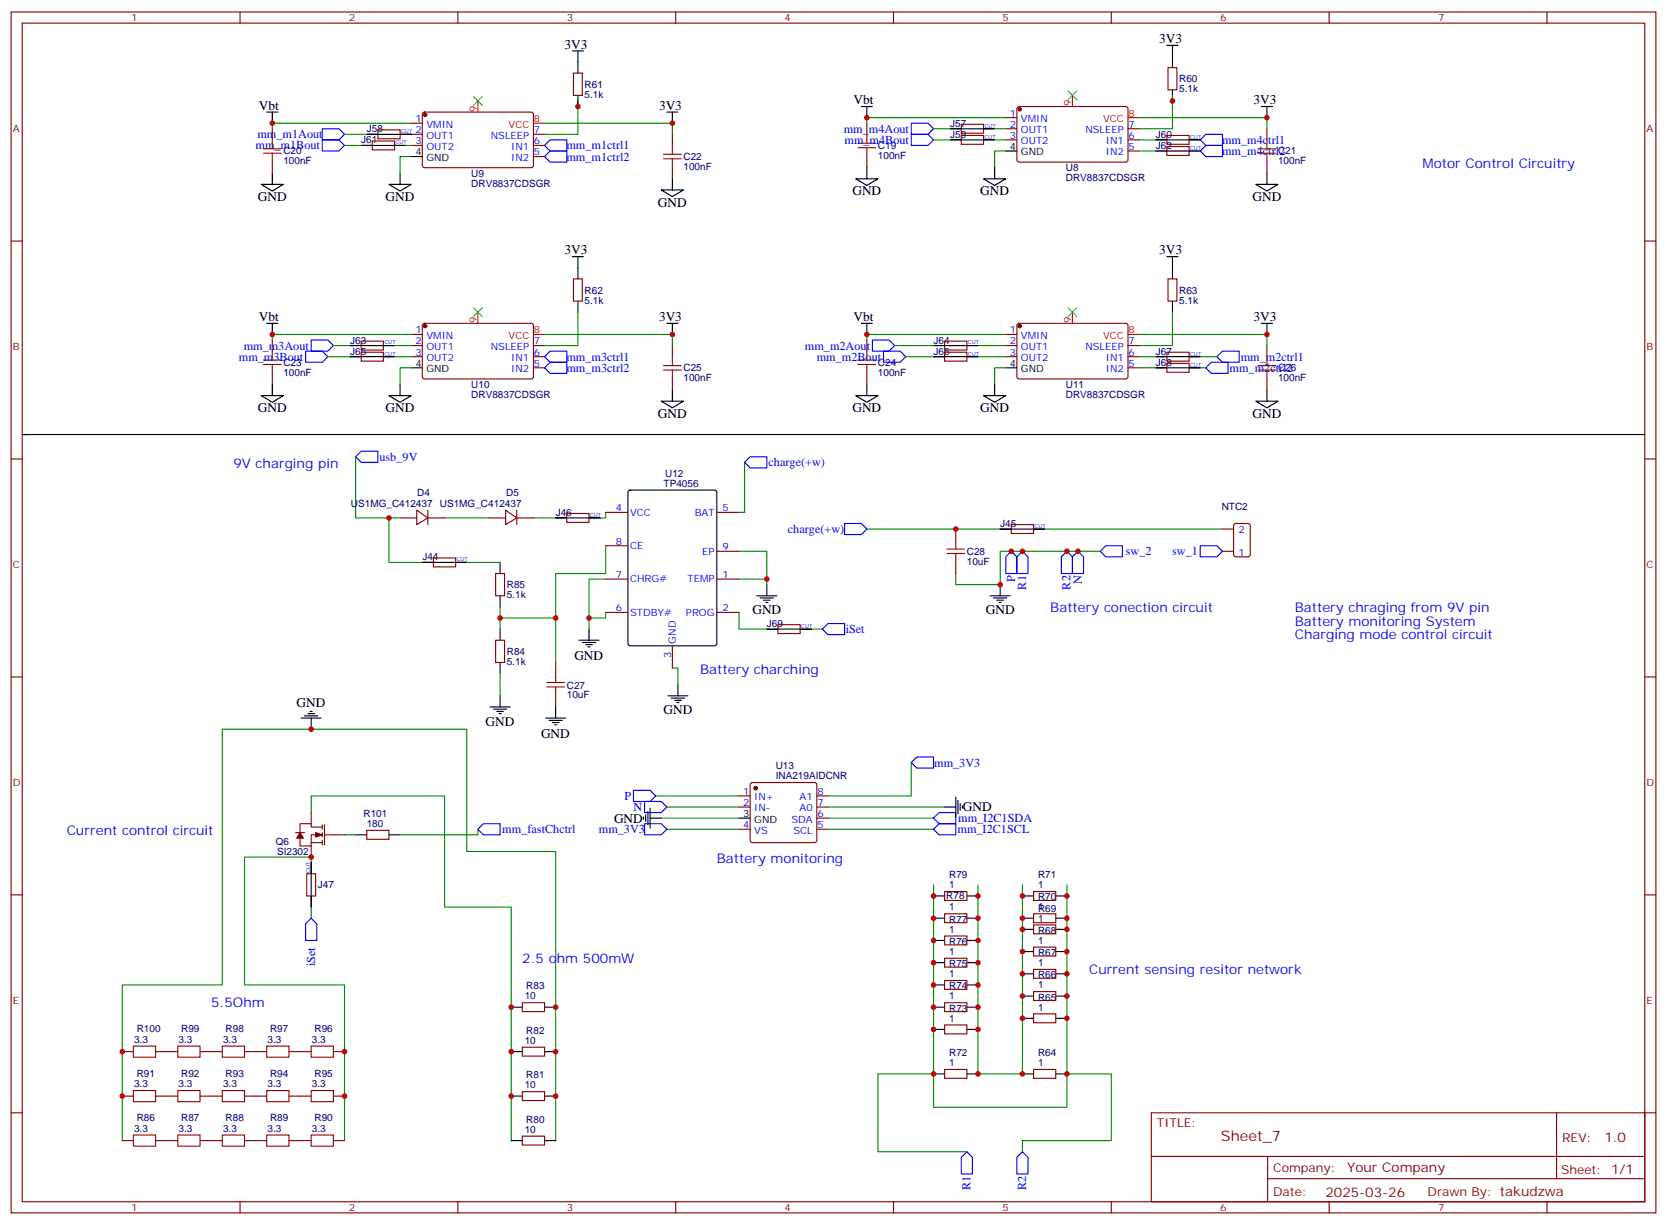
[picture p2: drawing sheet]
<svg xmlns="http://www.w3.org/2000/svg" width="529mm" height="388mm" viewBox="0 0 529 388" stroke-linecap="round" stroke-linejoin="round" font-family="sans-serif">
<g fill="none" stroke="#870000" stroke-width=".35">
<path d="M3.5 3.8h522.1v381h-522.1zM7.1 7.3h515v374h-515zM76.2 3.8v3.5M145.3 3.8v3.5M214.5 3.8v3.5M283.6 3.8v3.5M352.8 3.8v3.5M421.9 3.8v3.5M491.1 3.8v3.5M130.5 39.1h3.6M134.3 35.8l.5-.2h34.1l.4 .7v16.5l-.7 .4-34.1-.1-.4-.6v-16.2zM182 23.2h2.9v7.1h-2.9z"/>
<path d="M275.2 39.1v3.5M305.2 39.4h7v2.9h-7zM319.3 37.3h3.5M323 34l.5-.2 34.1 .1 .5 .6-.1 16.5-.6 .4h-34.2l-.4-.7v-16.2zM370.8 21.4h2.8v7.1h-2.8zM86.4 40.9v3.5M86.4 51.4v3.6M118.2 44.7h7v2.9h-7zM119.9 41.2h7.1v2.8h-7.1zM130.5 42.6h3.6M130.5 46.1h3.6M169.3 42.6h3.6"/>
<path d="M169.3 46.1h3.6M169.3 49.7h3.6M213.4 42.6v3.5M213.4 53.2v3.5M275.2 49.7v3.5M305.2 43h7v2.8h-7zM319.3 40.9h3.5M319.3 44.4h3.5M358.1 40.9h3.5M358.1 44.4h3.5M358.1 47.9h3.5M370.4 43h7.1v2.8h-7.1z"/>
<path d="M370.4 46.5h7.1v2.8h-7.1zM402.2 40.9v3.5M402.2 51.4v3.6M3.5 76.5h3.6M522.1 76.5h3.5M182 88.5h2.9v7h-2.9zM370.8 88.5h2.8v7h-2.8zM86.4 107.9v3.5M86.4 118.5v3.5M114.7 108.2h7v2.9h-7zM114.7 111.8h7v2.8h-7zM130.5 106.1h3.6"/>
<path d="M130.5 109.6h3.6M130.5 113.2h3.6M134.3 102.8l.5-.2h34.1l.4 .7v16.5l-.7 .4h-34.1l-.4-.7v-16.2zM169.3 109.6h3.6M169.3 113.2h3.6M169.3 116.7h3.6M213.4 109.6v3.6M275.2 107.9v3.5M275.2 118.5v3.5M299.9 108.2h7v2.9h-7zM299.9 111.8h7v2.8h-7zM319.3 106.1h3.5"/>
<path d="M319.3 109.6h3.5M319.3 113.2h3.5M323 102.8l.5-.2h34.1l.5 .7-.1 16.5-.6 .4h-34.2l-.4-.7v-16.2zM358.1 109.6h3.5M358.1 113.2h3.5M358.1 116.7h3.5M370.4 111.8h7.1v2.8h-7.1zM370.4 115.3h7.1v2.8h-7.1zM402.2 109.6v3.6M213.4 120.2v3.6M402.2 120.2v3.6M3.5 145.6h3.6"/>
<path d="M522.1 145.6h3.5M127 164.3h5.3M132.3 161.9l3.5 2.4-3.5 2.1zM135.8 164.3h5.3M135.8 161.9v4.5M137.6 177h7v2.8h-7zM155.2 164.3h5.3M160.5 161.9l3.5 2.4-3.5 2.1zM164 164.3h5.3M164 161.9v4.5M179.9 162.9h7.1v2.8h-7.1zM192.3 162.6h7"/>
<path d="M192.3 173.1h7M227.5 174.9h7.1M227.5 162.6h7.1M303.4 167.9v3.5M303.4 178.4v3.6M321 166.4h7.1v2.9h-7.1zM388.1 174.9h3.5M388.1 167.9h3.5M391.8 166.3l.5-.2h3.9l.6 .4 .1 9.5-.5 .6-4.1 .1-.7-.5v-9.4zM157.3 182h2.9v7h-2.9zM192.3 183.7h7M192.3 194.3h7"/>
<path d="M227.5 183.7h7.1M227.5 194.3h7.1M246.9 198.2h7.1v2.8h-7.1zM3.5 214.8h3.6M157.3 203.1h2.9v7.1h-2.9zM176.4 210.2v3.5M213.4 204.9v7M522.1 214.8h3.5M176.4 220.8v3.5M98.8 257.8v3.5M234.6 252.5h3.5M234.6 256h3.5"/>
<path d="M238.4 248.5l.4-.2h19.8l.5 .2 .2 .5v17.6l-.2 .5-.5 .2h-19.8l-.5-.2-.2-.5v-17.6zM259.3 252.5h3.5M259.3 256h3.5M259.3 259.6h3.5M93.8 264.2h2.9M97.4 277.2h2.8v7.1h-2.8zM98.8 267.3h3.5M98.8 268.4v3.5M102.3 262.4h-3.5v-1.1h-3.6v2.9M102.3 264.9h-3.5v3.5h-3.6v-2.5M102.3 261.7v1.4M102.3 264.2v1.4"/>
<path d="M102.3 266.6v1.4M103 261.7v6.3M103 264.9h6.4M116.4 263.5h7.1v2.8h-7.1zM234.6 263.1h3.5M259.3 263.1h3.5M3.5 283.9h3.6M299.9 297h7v2.8h-7zM299.9 289.9h7v2.8h-7zM299.9 282.9h7v2.8h-7zM328.1 293.4h7v2.9h-7zM328.1 289.9h7v2.8h-7z"/>
<path d="M328.1 282.9h7v2.8h-7zM522.1 283.9h3.5M165.8 318.1h7.1v2.9h-7.1zM299.9 318.1h7v2.9h-7zM299.9 311.1h7v2.8h-7zM299.9 304h7v2.8h-7zM328.1 314.6h7v2.8h-7zM328.1 307.6h7v2.8h-7zM328.1 300.5h7v2.8h-7zM38.8 333.7h3.5M49.4 333.7h7M63.5 333.7h7.1"/>
<path d="M77.6 333.7h7.1M91.7 333.7h7.1M105.8 333.7h3.6M165.8 332.2h7.1v2.9h-7.1zM299.9 339.3h7v2.8h-7zM299.9 325.2h7v2.8h-7zM328.1 339.3h7v2.8h-7zM328.1 321.7h7v2.8h-7zM3.5 353.1h3.6M38.8 347.8h3.5M49.4 347.8h7M63.5 347.8h7.1"/>
<path d="M77.6 347.8h7.1M91.7 347.8h7.1M105.8 347.8h3.6M165.8 346.4h7.1v2.8h-7.1zM365.5 353.1h156.6v28.2h-156.6zM494.1 353.1v20.9M522.1 353.1h3.5M38.8 361.9h3.5M49.4 361.9h7M63.5 361.9h7.1M77.6 361.9h7.1M91.7 361.9h7.1"/>
<path d="M105.8 361.9h3.6M165.8 360.5h7.1v2.8h-7.1zM365.5 366.9h156.5M402.4 374h119.6M402.4 366.9v14.1M76.2 381.3v3.5M145.3 381.3v3.5M214.5 381.3v3.5M283.6 381.3v3.5M352.8 381.3v3.5M421.9 381.3v3.5M491.1 381.3v3.5"/>
</g>
<g fill="none" stroke="#00f" stroke-width=".35">
<path d="M289.3 39.1h5.3l1.7 1.8-1.7 1.7h-5.3zM102.3 40.9h5.3l1.8 1.7-1.8 1.8h-5.3zM102.3 44.4h5.3l1.8 1.7-1.8 1.8h-5.3zM174.6 44.4h5.3v3.5h-5.3l-1.7-1.8zM174.6 47.9h5.3v3.5h-5.3l-1.7-1.7zM289.3 42.6h5.3l1.7 1.8-1.7 1.7h-5.3zM381 47.9l1.8-1.8h5.3v3.6h-5.3zM381 44.4l1.8-1.8h5.3v3.5h-5.3zM97 111.4h5.3l1.8 1.8-1.8 1.7h-5.3zM98.8 107.9h5.3l1.7 1.7-1.7 1.8h-5.3zM174.6 114.9h5.3v3.6h-5.3l-1.7-1.8zM174.6 111.4h5.3v3.5h-5.3l-1.7-1.7z"/>
<path d="M276.9 107.9h5.3l1.8 1.7-1.8 1.8h-5.3zM280.5 111.4h5.3l1.7 1.8-1.7 1.7h-5.3zM384.5 114.9h5.3v3.6h-5.3l-1.7-1.8zM388.1 111.4h5.2v3.5h-5.2l-1.8-1.7zM114.7 143.2h5.2v3.5h-5.2l-1.8-1.8zM236.4 146.7l1.7-1.8h5.3v3.5h-5.3zM268.1 166.1h5.3l1.8 1.8-1.8 1.7h-5.3zM321 174.9l1.8 1.8v5.3h-3.5v-5.3zM322.8 176.7l1.8-1.8 1.7 1.8v5.3h-3.5zM338.7 174.9l1.7 1.8v5.3h-3.5v-5.3zM342.2 174.9l1.8 1.8v5.3h-3.6v-5.3zM351 173.1h5.3v3.6h-5.3l-1.8-1.8z"/>
<path d="M381 173.1h5.3l1.8 1.8-1.8 1.8h-5.3zM262.8 197.8h5.3v3.6h-5.3l-1.7-1.8zM201.1 250.8h5.3l1.7 1.7-1.7 1.8h-5.3zM204.6 254.3h5.3l1.8 1.7-1.8 1.8h-5.3zM291 240.2h5.3v3.5h-5.3l-1.7-1.8zM296.3 259.6l1.8-1.8h5.3v3.5h-5.3zM153.5 261.3h5.2v3.6h-5.2l-1.8-1.8zM204.6 261.3h5.3l1.8 1.8-1.8 1.8h-5.3zM298.1 261.3h5.3v3.6h-5.3l-1.8-1.8zM97 293.1l1.8-1.8 1.7 1.8v5.3h-3.5zM306.9 365.4l1.8 1.8v5.3h-3.5v-5.3zM322.8 367.2l1.8-1.8 1.7 1.8v5.3h-3.5z"/>
</g>
<g fill="#870000" stroke="#870000" stroke-width=".35">
<path d="M100.2 264.2l2.1 .7-2.1 .7z"/>
<path d="M95.2 264.2l1.1 1.7h-2.1z"/>
<circle cx="323.7" cy="103.5" r=".53"/>
<circle cx="134.9" cy="103.5" r=".53"/>
<circle cx="323.7" cy="34.7" r=".53"/>
<circle cx="134.9" cy="36.4" r=".53"/>
<circle cx="239.9" cy="250" r=".53"/>
</g>
<g fill="none" stroke="#000" stroke-width=".35">
<path d="M181.7 16.2h3.5M183.4 16.2v7M370.4 14.4h3.5M372.2 14.4v7M84.7 35.6h3.5M86.4 35.6v3.5M183.4 30.3v3.5M211.7 35.6h3.5M213.4 35.6v3.5M273.4 33.8h3.5M275.2 33.8v3.5M372.2 28.5v3.5"/>
<path d="M400.4 33.8h3.5M402.2 33.8v3.5M82.9 58.5h7.1l-3.6 2.1zM86.4 55v3.5M114.7 46.1h14.1M116.4 42.6h14.1M123.5 58.5h7l-3.5 2.1zM127 55v3.5M130.5 49.7h3.6M213.4 56.7v3.6M271.6 56.7h7.1l-3.5 2.1zM275.2 53.2v3.5"/>
<path d="M301.6 40.9h14.1M301.6 44.4h14.1M312.2 56.7h7.1l-3.6 2.1zM315.7 53.2v3.5M319.3 47.9h3.5M366.9 47.9h14.1M366.9 44.4h14.1M398.6 58.5h7.1l-3.5 2.1zM402.2 55v3.5M209.9 60.3h7.1l-3.6 2.1zM181.7 81.4h3.5M183.4 81.4v7.1"/>
<path d="M183.4 95.5v3.6M370.4 81.4h3.5M372.2 81.4v7.1M372.2 95.5v3.6M84.7 102.6h3.5M86.4 102.6v3.5M111.1 109.6h14.1M111.1 113.2h14.1M130.5 116.7h3.6M211.7 102.6h3.5M213.4 102.6v3.5M273.4 102.6h3.5"/>
<path d="M275.2 102.6v3.5M296.3 109.6h14.1M296.3 113.2h14.1M319.3 116.7h3.5M366.9 116.7h14.1M366.9 113.2h14.1M400.4 102.6h3.5M402.2 102.6v3.5M8.8 137.9h-1.7h515M82.9 125.5h7.1l-3.6 2.1zM86.4 122v3.5M123.5 125.5h7l-3.5 2.1z"/>
<path d="M127 122v3.5M209.9 127.3h7.1l-3.6 2.1zM213.4 123.8v3.5M271.6 125.5h7.1l-3.5 2.1zM275.2 122v3.5M312.2 125.5h7.1l-3.6 2.1zM315.7 122v3.5M398.6 127.3h7.1l-3.5 2.1zM402.2 123.8v3.5M199.6 155.7l.4-.2h26.8l.7 .4v48.3l-.4 .6-27.1 .1-.6-.5-.1-48.2zM134.1 178.4h14.1M158.7 178.4v3.6"/>
<path d="M176.4 164.3h14.1M317.5 167.9h14.1M158.7 189v3.5M158.7 199.6v3.5M187 199.6v3.5M240.2 189h6.4M241.3 189.7h4.2M242.4 190.4h2.1M243.1 191.1h.7M243.4 199.6h14.1M243.4 185.5v3.5M314.3 189h6.4"/>
<path d="M315.4 189.7h4.2M316.4 190.4h2.2M317.1 191.1h.8M317.5 185.5v3.5M158.7 210.2v3.5M183.8 203.1h6.3M184.9 203.8h4.2M185.9 204.5h2.1M186.6 205.2h.7M215.2 217.2v3.6M95.6 227.8h6.4M96.7 227.1h4.2"/>
<path d="M97.7 226.4h2.1M98.4 225.7h.7M98.8 227.8v3.6M155.6 224.3h6.3M156.6 225h4.3M157.7 225.7h2.1M158.4 226.4h.7M158.7 220.8v3.5M173.2 227.8h6.4M174.3 228.5h4.2M175.3 229.2h2.1M176 229.9h.7"/>
<path d="M176.4 224.3v3.5M212 220.8h6.4M213.1 221.5h4.2M214.1 222.2h2.2M214.8 222.9h.7M204.3 259.2v.7M205 258.5v2.1M205.7 257.5v4.2M206.4 259.6h3.5M206.4 256.4v6.3M234.6 259.6h3.5M299.9 256h3.5"/>
<path d="M303.4 252.9v6.3M304.1 253.9v4.3M304.8 255v2.1M305.5 255.7v.7M98.8 273.7v14.1M112.9 264.9h3.5M123.5 264.9h3.5M296.3 291.3h3.6M296.3 284.3h3.6M296.3 298.4h3.6M306.9 291.3h3.5M306.9 284.3h3.5"/>
<path d="M306.9 298.4h3.5M324.6 294.9h3.5M324.6 291.3h3.5M324.6 284.3h3.5M335.1 294.9h3.6M335.1 291.3h3.6M335.1 284.3h3.6M162.3 319.5h3.5M172.9 319.5h3.5M296.3 319.5h3.6M296.3 312.5h3.6M296.3 305.4h3.6"/>
<path d="M306.9 319.5h3.5M306.9 312.5h3.5M306.9 305.4h3.5M324.6 316h3.5M324.6 309h3.5M324.6 301.9h3.5M335.1 316h3.6M335.1 309h3.6M335.1 301.9h3.6M162.3 333.7h3.5M172.9 333.7h3.5M296.3 326.6h3.6"/>
<path d="M306.9 326.6h3.5M324.6 323.1h3.5M335.1 323.1h3.6M162.3 347.8h3.5M172.9 347.8h3.5M296.3 340.7h3.6M306.9 340.7h3.5M324.6 340.7h3.5M335.1 340.7h3.6M162.3 361.9h3.5M172.9 361.9h3.5"/>
</g>
<path d="M151.7 32v3.6M169.3 39.1h3.6M340.4 30.3v3.5M358.1 37.3h3.5M151.7 99.1v3.5M340.4 99.1v3.5M169.3 106.1h3.6M358.1 106.1h3.5" fill="none" stroke="#f00" stroke-width=".35"/>
<g fill="none" stroke="#a10000" stroke-width=".35">
<path d="M83.6 48.6h5.7M83.6 47.2h5.7M86.4 44.4v2.8M86.4 48.6v2.8M210.6 50.4h5.7M210.6 49h5.7M213.4 46.1v2.9M213.4 50.4v2.8M272.3 46.8h5.7M272.3 45.4h5.7M275.2 42.6v2.8M275.2 46.8v2.9"/>
<path d="M399.3 48.6h5.7M399.3 47.2h5.7M402.2 44.4v2.8M402.2 48.6v2.8M83.6 115.6h5.7M83.6 114.2h5.7M86.4 111.4v2.8M86.4 115.6v2.9M210.6 117.4h5.7M210.6 116h5.7M213.4 113.2v2.8M213.4 117.4v2.8"/>
<path d="M272.3 115.6h5.7M272.3 114.2h5.7M275.2 111.4v2.8M275.2 115.6v2.9M399.3 117.4h5.7M399.3 116h5.7M402.2 113.2v2.8M402.2 117.4v2.8M300.6 175.6h5.6M300.6 174.2h5.6M303.4 171.4v2.8M303.4 175.6v2.8"/>
<path d="M173.6 217.9h5.6M173.6 216.5h5.6M176.4 213.7v2.8M176.4 217.9v2.9M42.3 331.9h7.1v3.5h-7.1zM56.4 331.9h7.1v3.5h-7.1zM70.6 331.9h7v3.5h-7zM84.7 331.9h7v3.5h-7zM98.8 331.9h7v3.5h-7zM42.3 346h7.1v3.5h-7.1zM56.4 346h7.1v3.5h-7.1zM70.6 346h7v3.5h-7z"/>
<path d="M84.7 346h7v3.5h-7zM98.8 346h7v3.5h-7zM42.3 360.1h7.1v3.5h-7.1zM56.4 360.1h7.1v3.5h-7.1zM70.6 360.1h7v3.5h-7zM84.7 360.1h7v3.5h-7zM98.8 360.1h7v3.5h-7z"/>
</g>
<g fill="none" stroke="#008700" stroke-width=".35">
<path d="M130.5 39.1h-44.1v1.8M172.9 39.1h40.5v3.5M183.4 32v10.6h-10.5M319.3 37.3h-44.1v1.8M361.6 37.3h40.6v3.6M372.2 30.3v10.6h-10.6M109.4 42.6h7M109.4 46.1h5.3M128.8 46.1h1.7M130.5 49.7h-3.5v5.3M296.3 40.9h5.3M296.3 44.4h5.3"/>
<path d="M315.7 40.9h3.6M315.7 44.4h3.6M319.3 47.9h-3.6v5.3M361.6 44.4h5.3M361.6 47.9h5.3M183.4 99.1v10.5h-10.5M372.2 99.1v10.5h-10.6M104.1 113.2h7M105.8 109.6h5.3M125.2 109.6h5.3M125.2 113.2h5.3M130.5 106.1h-44.1v1.8"/>
<path d="M130.5 116.7h-3.5v5.3M172.9 106.1h40.5v3.5M284 109.6h12.3M287.5 113.2h8.8M310.4 109.6h8.9M310.4 113.2h8.9M319.3 106.1h-44.1v1.8M319.3 116.7h-3.6v5.3M361.6 106.1h40.6v3.5M361.6 113.2h5.3M361.6 116.7h5.3M381 113.2h5.3"/>
<path d="M381 116.7h1.8M112.9 144.9v19.4h14.1M236.4 146.7v15.9h-1.8M123.5 164.3v14.1h10.6M141.1 164.3h14.1M148.2 178.4h10.5M169.3 164.3h7.1M192.3 162.6v1.7h-1.8M192.3 173.1v8.9h-15.9v14.1h-17.7M234.6 174.9h8.8v8.8M275.2 167.9h42.3M331.6 167.9h56.5"/>
<path d="M349.2 174.9h-31.7v10.6h-14.1v-3.5M158.7 192.5v7.1M176.4 196.1v14.1M192.3 183.7h-5.3v12.4M192.3 194.3v1.8h-5.3v3.5M234.6 194.3v5.3h8.8M234.6 183.7h8.8v1.8M257.5 199.6h3.6M158.7 213.7v7.1M213.4 211.9h1.8v5.3M98.8 257.8v-5.3h42.3v35.3h21.2v74.1M208.1 252.5h26.5"/>
<path d="M209.9 259.6h24.7M211.7 256h22.9M262.8 259.6h33.5M262.8 256h37.1M289.3 241.9v10.6h-26.5M98.8 273.7v-1.8h-21.2v40.6h31.8v49.4M109.4 264.9h3.5M151.7 263.1v1.8h-24.7M211.7 263.1h22.9M262.8 263.1h33.5M98.8 287.8v3.5M296.3 280.7v70.6h42.4v-10.6"/>
<path d="M310.4 280.7v60h14.2v-60M338.7 280.7v60M296.3 340.7h-17.6v24.7h28.2M338.7 340.7h14.1v21.2h-28.2v3.5M38.8 361.9v-49.4h31.8v-81.1h77.6v38.8h28.2v91.7"/>
</g>
<path d="M150.3 30.6l2.8 2.8M153.1 30.6l-2.8 2.8M339 28.9l2.8 2.8M341.8 28.9l-2.8 2.8M150.3 97.6l2.8 2.9M153.1 97.6l-2.8 2.9M339 97.6l2.8 2.9M341.8 97.6l-2.8 2.9" fill="none" stroke="#3c3" stroke-width=".35"/>
<g fill="#c00">
<circle cx="275.2" cy="37.3" r=".88"/>
<circle cx="402.2" cy="37.3" r=".88"/>
<circle cx="402.2" cy="106.1" r=".88"/>
<circle cx="275.2" cy="106.1" r=".88"/>
<circle cx="213.4" cy="106.1" r=".88"/>
<circle cx="86.4" cy="106.1" r=".88"/>
<circle cx="86.4" cy="39.1" r=".88"/>
<circle cx="213.4" cy="39.1" r=".88"/>
<circle cx="123.5" cy="164.3" r=".88"/>
<circle cx="176.4" cy="196.1" r=".88"/>
<circle cx="98.8" cy="231.4" r=".88"/>
<circle cx="98.8" cy="271.9" r=".88"/>
<circle cx="324.6" cy="284.3" r=".88"/>
<circle cx="338.7" cy="284.3" r=".88"/>
<circle cx="296.3" cy="284.3" r=".88"/>
<circle cx="310.4" cy="284.3" r=".88"/>
<circle cx="324.6" cy="340.7" r=".88"/>
<circle cx="324.6" cy="323.1" r=".88"/>
<circle cx="338.7" cy="323.1" r=".88"/>
<circle cx="324.6" cy="316" r=".88"/>
<circle cx="338.7" cy="316" r=".88"/>
<circle cx="324.6" cy="309" r=".88"/>
<circle cx="338.7" cy="309" r=".88"/>
<circle cx="324.6" cy="301.9" r=".88"/>
<circle cx="338.7" cy="301.9" r=".88"/>
<circle cx="324.6" cy="294.9" r=".88"/>
<circle cx="338.7" cy="294.9" r=".88"/>
<circle cx="324.6" cy="291.3" r=".88"/>
<circle cx="338.7" cy="291.3" r=".88"/>
<circle cx="310.4" cy="340.7" r=".88"/>
<circle cx="296.3" cy="326.6" r=".88"/>
<circle cx="310.4" cy="326.6" r=".88"/>
<circle cx="296.3" cy="319.5" r=".88"/>
<circle cx="310.4" cy="319.5" r=".88"/>
<circle cx="296.3" cy="312.5" r=".88"/>
<circle cx="310.4" cy="312.5" r=".88"/>
<circle cx="296.3" cy="305.4" r=".88"/>
<circle cx="310.4" cy="305.4" r=".88"/>
<circle cx="296.3" cy="298.4" r=".88"/>
<circle cx="310.4" cy="298.4" r=".88"/>
<circle cx="296.3" cy="291.3" r=".88"/>
<circle cx="310.4" cy="291.3" r=".88"/>
<circle cx="338.7" cy="174.9" r=".88"/>
<circle cx="324.6" cy="174.9" r=".88"/>
<circle cx="296.3" cy="340.7" r=".88"/>
<circle cx="338.7" cy="340.7" r=".88"/>
<circle cx="321" cy="174.9" r=".88"/>
<circle cx="342.2" cy="174.9" r=".88"/>
<circle cx="317.5" cy="185.5" r=".88"/>
<circle cx="303.4" cy="167.9" r=".88"/>
<circle cx="176.4" cy="319.5" r=".88"/>
<circle cx="162.3" cy="319.5" r=".88"/>
<circle cx="176.4" cy="333.7" r=".88"/>
<circle cx="162.3" cy="333.7" r=".88"/>
<circle cx="176.4" cy="347.8" r=".88"/>
<circle cx="162.3" cy="347.8" r=".88"/>
<circle cx="243.4" cy="183.7" r=".88"/>
<circle cx="158.8" cy="196.1" r=".88"/>
<circle cx="187" cy="196.1" r=".88"/>
<circle cx="109.4" cy="347.8" r=".88"/>
<circle cx="109.4" cy="333.7" r=".88"/>
<circle cx="38.8" cy="347.8" r=".88"/>
<circle cx="38.8" cy="333.7" r=".88"/>
<circle cx="183.4" cy="33.8" r=".88"/>
<circle cx="372.2" cy="32" r=".88"/>
</g>
<text font-size="4.6" fill="#800" x="387.6" y="362.1">Sheet_7</text>
<g font-size="4.2">
<text x="179.2" y="15.5">3V3</text>
<text x="367.9" y="13.7">3V3</text>
<text x="82.2" y="34.9">Vbt</text>
<text x="209.2" y="34.9">3V3</text>
<text x="270.9" y="33.1">Vbt</text>
<text x="397.9" y="33.1">3V3</text>
<text x="81.8" y="63.8">GND</text>
<text x="122.4" y="63.8">GND</text>
<text x="208.8" y="65.5">GND</text>
<text x="270.6" y="62">GND</text>
<text x="311.1" y="62">GND</text>
<text x="397.6" y="63.8">GND</text>
<text x="179.2" y="80.7">3V3</text>
<text x="367.9" y="80.7">3V3</text>
<text x="82.2" y="101.9">Vbt</text>
<text x="209.2" y="101.9">3V3</text>
<text x="270.9" y="101.9">Vbt</text>
<text x="397.9" y="101.9">3V3</text>
<text x="81.8" y="130.8">GND</text>
<text x="122.4" y="130.8">GND</text>
<text x="270.6" y="130.8">GND</text>
<text x="311.1" y="130.8">GND</text>
<text x="208.8" y="132.6">GND</text>
<text x="397.6" y="132.6">GND</text>
<text x="238.8" y="194.7">GND</text>
<text x="312.9" y="194.7">GND</text>
<text x="182.3" y="209.3">GND</text>
<text x="94.1" y="224.5">GND</text>
<text x="210.6" y="226.4">GND</text>
<text x="154.1" y="230.5">GND</text>
<text x="171.7" y="234">GND</text>
<text x="305.7" y="257.5">GND</text>
<text x="194.9" y="261">GND</text>
</g>
<g font-size="4.2" fill="#00f">
<text x="451.6" y="53.2">Motor Control Circuitry</text>
<text x="74.1" y="148.4">9V charging pin</text>
<text x="333.4" y="194.3">Battery conection circuit</text>
<text x="411" y="194.3">Battery chraging from 9V pin</text>
<text x="411" y="198.5">Battery monitoring System</text>
<text x="411" y="202.8">Charging mode control circuit</text>
<text x="222.2" y="213.7">Battery charching</text>
<text x="21.2" y="264.9">Current control circuit</text>
<text x="227.5" y="273.7">Battery monitoring</text>
<text x="165.8" y="305.4">2.5 ohm 500mW</text>
<text x="345.7" y="309">Current sensing resitor network</text>
<text x="67" y="319.5">5.5Ohm</text>
</g>
<g font-size="4.2" fill="#800">
<text x="509.3" y="362.3">1.0</text>
<text x="427.7" y="371.9">Your Company</text>
<text x="420.7" y="379.7">2025-03-26</text>
</g>
<g font-size="3.9" fill="#00f">
<text x="81.1" y="47.4">mm_m1Bout</text>
<text x="81.7" y="43.9">mm_m1Aout</text>
<text x="179.8" y="47.4">mm_m1ctrl1</text>
<text x="267.9" y="42.1">mm_m4Aout</text>
<text x="268.1" y="45.6">mm_m4Bout</text>
<text x="387.9" y="45.6">mm_m4ctrl1</text>
<text x="179.8" y="50.9">mm_m1ctrl2</text>
<text x="387.9" y="49.2">mm_m4ctrl2</text>
<text x="77.4" y="110.9">mm_m3Aout</text>
<text x="255.5" y="110.9">mm_m2Aout</text>
<text x="75.8" y="114.4">mm_m3Bout</text>
<text x="179.8" y="118">mm_m3ctrl2</text>
<text x="179.8" y="114.4">mm_m3ctrl1</text>
<text x="259.3" y="114.4">mm_m2Bout</text>
<text x="390.3" y="118">mm_m2ctrl2</text>
<text x="393.9" y="114.4">mm_m2ctrl1</text>
<text x="120.5" y="146.2">usb_9V</text>
<text x="244" y="148">charge(+w)</text>
<text x="250.1" y="169">charge(+w)</text>
<text x="357.4" y="176.1">sw_2</text>
<text x="372.1" y="176.2">sw_1</text>
<text x="322.2" y="184.8" transform="rotate(-90 322.2 184.8)">P</text>
<text x="343.4" y="185.4" transform="rotate(-90 343.4 185.4)">N</text>
<text x="325.7" y="187.1" transform="rotate(-90 325.7 187.1)">R1</text>
<text x="339.8" y="187.1" transform="rotate(-90 339.8 187.1)">R2</text>
<text x="268.5" y="200.9">iSet</text>
<text x="296.5" y="243.2">mm_3V3</text>
<text x="198.2" y="253.7">P</text>
<text x="201.1" y="257.2">N</text>
<text x="304.2" y="260.8">mm_I2C1SDA</text>
<text x="159.5" y="264.4">mm_fastChctrl</text>
<text x="190.1" y="264.3">mm_3V3</text>
<text x="304" y="264.4">mm_I2C1SCL</text>
<text x="100" y="306.6" transform="rotate(-90 100 306.6)">iSet</text>
<text x="308.1" y="377.6" transform="rotate(-90 308.1 377.6)">R1</text>
<text x="325.7" y="377.6" transform="rotate(-90 325.7 377.6)">R2</text>
</g>
<g font-size="3.9" fill="#800">
<text x="367.2" y="357.6">TITLE:</text>
<text x="495.9" y="362.3">REV:</text>
<text x="404.1" y="371.8">Company:</text>
<text x="495.5" y="372.5">Sheet: 1/1</text>
<text x="404.1" y="379.5">Date:</text>
<text x="453.2" y="379.6">Drawn By: takudzwa</text>
</g>
<g font-size="3.2" fill="#800">
<text x="41.6" y="6.8">1</text>
<text x="110.8" y="6.8">2</text>
<text x="179.9" y="6.8">3</text>
<text x="249.1" y="6.8">4</text>
<text x="318.2" y="6.8">5</text>
<text x="387.3" y="6.8">6</text>
<text x="456.5" y="6.8">7</text>
<text x="4.1" y="41.9">A</text>
<text x="522.6" y="41.9">A</text>
<text x="4.1" y="111.1">B</text>
<text x="522.6" y="111.1">B</text>
<text x="4.1" y="180.2">C</text>
<text x="522.6" y="180.2">C</text>
<text x="4.1" y="249.3">D</text>
<text x="522.6" y="249.3">D</text>
<text x="4.1" y="318.5">E</text>
<text x="522.6" y="318.5">E</text>
<text x="41.6" y="384.3">1</text>
<text x="110.8" y="384.3">2</text>
<text x="179.9" y="384.3">3</text>
<text x="249.1" y="384.3">4</text>
<text x="318.2" y="384.3">5</text>
<text x="387.3" y="384.3">6</text>
<text x="456.5" y="384.3">7</text>
</g>
<g font-size="3.2" fill="#000080">
<text x="185.6" y="27.9">R61</text>
<text x="374.3" y="29.3">5.1k</text>
<text x="374.3" y="26.1">R60</text>
<text x="185.6" y="31">5.1k</text>
<text x="116.4" y="42">J58</text>
<text x="301.7" y="40.2">J57</text>
<text x="114.7" y="45.5">J61</text>
<text x="278.7" y="47.2">C19</text>
<text x="301.7" y="43.7">J59</text>
<text x="366.9" y="43.7">J60</text>
<text x="366.9" y="47.3">J62</text>
<text x="90" y="52.1">100nF</text>
<text x="90" y="49">C20</text>
<text x="217" y="53.9">100nF</text>
<text x="217" y="50.7">C22</text>
<text x="278.7" y="50.4">100nF</text>
<text x="405.7" y="52.1">100nF</text>
<text x="405.7" y="49">C21</text>
<text x="149.6" y="59.2">DRV8837CDSGR</text>
<text x="149.6" y="56">U9</text>
<text x="338.3" y="57.4">DRV8837CDSGR</text>
<text x="338.3" y="54.3">U8</text>
<text x="185.6" y="93.1">R62</text>
<text x="374.3" y="93.1">R63</text>
<text x="185.6" y="96.3">5.1k</text>
<text x="374.3" y="96.3">5.1k</text>
<text x="111.2" y="109">J63</text>
<text x="111.2" y="112.5">J65</text>
<text x="296.4" y="109">J64</text>
<text x="296.4" y="112.5">J66</text>
<text x="366.9" y="112.5">J67</text>
<text x="90" y="119.2">100nF</text>
<text x="90" y="116">C23</text>
<text x="217" y="117.8">C25</text>
<text x="278.7" y="119.2">100nF</text>
<text x="278.7" y="116">C24</text>
<text x="366.9" y="116.1">J68</text>
<text x="405.7" y="117.8">C26</text>
<text x="149.6" y="123">U10</text>
<text x="217" y="120.9">100nF</text>
<text x="338.3" y="123">U11</text>
<text x="405.7" y="120.9">100nF</text>
<text x="149.6" y="126.2">DRV8837CDSGR</text>
<text x="338.3" y="126.2">DRV8837CDSGR</text>
<text x="210.7" y="154.4">TP4056</text>
<text x="211.2" y="151.2">U12</text>
<text x="111.4" y="160.8">US1MG_C412437</text>
<text x="132.5" y="157.5">D4</text>
<text x="139.6" y="160.8">US1MG_C412437</text>
<text x="160.7" y="157.5">D5</text>
<text x="387.8" y="161.9">NTC2</text>
<text x="176.4" y="163.7">J46</text>
<text x="317.5" y="167.2">J45</text>
<text x="134.1" y="177.8">J44</text>
<text x="306.9" y="179.2">10uF</text>
<text x="306.9" y="176.1">C28</text>
<text x="160.9" y="189.8">5.1k</text>
<text x="160.9" y="186.6">R85</text>
<text x="243.4" y="199">J69</text>
<text x="160.9" y="207.8">R84</text>
<text x="160.9" y="211">5.1k</text>
<text x="179.9" y="221.5">10uF</text>
<text x="179.9" y="218.4">C27</text>
<text x="246.2" y="243.9">U13</text>
<text x="246.2" y="247.2">INA219AIDCNR</text>
<text x="115.4" y="259.2">R101</text>
<text x="116.4" y="262.4">180</text>
<text x="87.6" y="268.1">Q6</text>
<text x="87.9" y="271.3">SI2302</text>
<text x="100.9" y="281.8">J47</text>
<text x="301.3" y="281.8">1</text>
<text x="301.3" y="278.6">R79</text>
<text x="329.5" y="281.8">1</text>
<text x="329.5" y="278.6">R71</text>
<text x="300.4" y="285.3">R78</text>
<text x="329.5" y="285.7">R70</text>
<text x="301.3" y="292.7">R77</text>
<text x="301.3" y="288.9">1</text>
<text x="329.5" y="292.4">1</text>
<text x="329.5" y="289.2">R69</text>
<text x="329.5" y="288.9">1</text>
<text x="301.3" y="299.8">R76</text>
<text x="301.3" y="295.9">1</text>
<text x="329.5" y="299.4">1</text>
<text x="329.5" y="296.3">R68</text>
<text x="301.3" y="303">1</text>
<text x="329.5" y="303.3">R67</text>
<text x="301.3" y="310">1</text>
<text x="301.3" y="306.8">R75</text>
<text x="329.5" y="310.4">R66</text>
<text x="329.5" y="306.5">1</text>
<text x="166.6" y="317.1">10</text>
<text x="167.1" y="313.9">R83</text>
<text x="301.3" y="317.1">1</text>
<text x="301.3" y="313.9">R74</text>
<text x="329.5" y="317.4">R65</text>
<text x="329.5" y="313.5">1</text>
<text x="301.3" y="321">R73</text>
<text x="329.5" y="320.6">1</text>
<text x="43.4" y="327.5">R100</text>
<text x="57.5" y="327.5">R99</text>
<text x="71.6" y="327.5">R98</text>
<text x="85.7" y="327.5">R97</text>
<text x="99.8" y="327.5">R96</text>
<text x="167.1" y="328">R82</text>
<text x="301.3" y="324.1">1</text>
<text x="42.6" y="330.8">3.3</text>
<text x="56.7" y="330.8">3.3</text>
<text x="70.8" y="330.8">3.3</text>
<text x="84.9" y="330.8">3.3</text>
<text x="99" y="330.8">3.3</text>
<text x="166.6" y="331.2">10</text>
<text x="301.3" y="335.1">R72</text>
<text x="329.5" y="335.1">R64</text>
<text x="43.4" y="341.7">R91</text>
<text x="57.5" y="341.7">R92</text>
<text x="71.6" y="341.7">R93</text>
<text x="85.7" y="341.7">R94</text>
<text x="99.8" y="341.7">R95</text>
<text x="301.3" y="338.2">1</text>
<text x="329.5" y="338.2">1</text>
<text x="42.6" y="344.9">3.3</text>
<text x="56.7" y="344.9">3.3</text>
<text x="70.8" y="344.9">3.3</text>
<text x="84.9" y="344.9">3.3</text>
<text x="99" y="344.9">3.3</text>
<text x="166.6" y="345.3">10</text>
<text x="167.1" y="342.1">R81</text>
<text x="42.6" y="359.1">3.3</text>
<text x="43.4" y="355.8">R86</text>
<text x="56.7" y="359.1">3.3</text>
<text x="57.5" y="355.8">R87</text>
<text x="70.8" y="359.1">3.3</text>
<text x="71.6" y="355.8">R88</text>
<text x="84.9" y="359.1">3.3</text>
<text x="85.7" y="355.8">R89</text>
<text x="99" y="359.1">3.3</text>
<text x="99.8" y="355.8">R90</text>
<text x="166.6" y="359.4">10</text>
<text x="167.1" y="356.2">R80</text>
</g>
<g font-size="3.2" fill="#f00">
<text x="151.3" y="35.4" transform="rotate(-90 151.3 35.4)">9</text>
<text x="340.1" y="33.6" transform="rotate(-90 340.1 33.6)">9</text>
<text x="161.4" y="40.5">VCC</text>
<text x="169.5" y="38.7">8</text>
<text x="350.2" y="38.7">VCC</text>
<text x="358.2" y="37">8</text>
<text x="151.3" y="102.4" transform="rotate(-90 151.3 102.4)">9</text>
<text x="161.4" y="107.5">VCC</text>
<text x="169.5" y="105.8">8</text>
<text x="340.1" y="102.4" transform="rotate(-90 340.1 102.4)">9</text>
<text x="350.2" y="107.5">VCC</text>
<text x="358.2" y="105.8">8</text>
</g>
<g font-size="3.2" fill="#00f">
<text x="131.9" y="38.7">1</text>
<text x="135.4" y="40.5">VMIN</text>
<text x="320.6" y="37">1</text>
<text x="320.6" y="40.5">2</text>
<text x="324.1" y="38.7">VMIN</text>
<text x="358.2" y="40.5">7</text>
<text x="131.9" y="42.3">2</text>
<text x="131.9" y="45.8">3</text>
<text x="135.4" y="44">OUT1</text>
<text x="135.4" y="47.6">OUT2</text>
<text x="155.8" y="44">NSLEEP</text>
<text x="162.3" y="47.6">IN1</text>
<text x="169.5" y="45.8">6</text>
<text x="169.5" y="42.3">7</text>
<text x="320.6" y="44">3</text>
<text x="324.1" y="42.3">OUT1</text>
<text x="324.1" y="45.8">OUT2</text>
<text x="344.5" y="42.3">NSLEEP</text>
<text x="351" y="45.8">IN1</text>
<text x="358.2" y="47.6">5</text>
<text x="358.2" y="44">6</text>
<text x="162.3" y="51.1">IN2</text>
<text x="169.5" y="49.3">5</text>
<text x="351" y="49.3">IN2</text>
<text x="131.9" y="105.8">1</text>
<text x="135.4" y="107.5">VMIN</text>
<text x="320.6" y="105.8">1</text>
<text x="324.1" y="107.5">VMIN</text>
<text x="131.9" y="109.3">2</text>
<text x="131.9" y="112.8">3</text>
<text x="135.4" y="111.1">OUT1</text>
<text x="155.8" y="111.1">NSLEEP</text>
<text x="169.5" y="112.8">6</text>
<text x="169.5" y="109.3">7</text>
<text x="320.6" y="109.3">2</text>
<text x="320.6" y="112.8">3</text>
<text x="324.1" y="111.1">OUT1</text>
<text x="344.5" y="111.1">NSLEEP</text>
<text x="358.2" y="112.8">6</text>
<text x="358.2" y="109.3">7</text>
<text x="135.4" y="114.6">OUT2</text>
<text x="162.3" y="118.1">IN2</text>
<text x="162.3" y="114.6">IN1</text>
<text x="169.5" y="116.3">5</text>
<text x="324.1" y="114.6">OUT2</text>
<text x="351" y="118.1">IN2</text>
<text x="351" y="114.6">IN1</text>
<text x="358.2" y="116.3">5</text>
<text x="195.5" y="162.2">4</text>
<text x="200" y="163.6">VCC</text>
<text x="220.5" y="163.6">BAT</text>
<text x="229.3" y="162.2">5</text>
<text x="195.5" y="172.8">8</text>
<text x="393.1" y="169.3">2</text>
<text x="200" y="174.2">CE</text>
<text x="222.9" y="176">EP</text>
<text x="229.3" y="174.6">9</text>
<text x="393.1" y="176.3">1</text>
<text x="195.5" y="183.4">7</text>
<text x="200" y="184.8">CHRG#</text>
<text x="218.3" y="184.8">TEMP</text>
<text x="229.3" y="183.4">1</text>
<text x="195.5" y="194">6</text>
<text x="200" y="195.4">STDBY#</text>
<text x="217.8" y="195.4">PROG</text>
<text x="229.3" y="194">2</text>
<text x="213.1" y="208.7" transform="rotate(-90 213.1 208.7)">3</text>
<text x="214.5" y="204.2" transform="rotate(-90 214.5 204.2)">GND</text>
<text x="235.9" y="252.2">1</text>
<text x="235.9" y="255.7">2</text>
<text x="239.4" y="253.9">IN+</text>
<text x="239.4" y="257.5">IN-</text>
<text x="253.8" y="257.5">A0</text>
<text x="253.8" y="253.9">A1</text>
<text x="259.5" y="255.7">7</text>
<text x="259.5" y="252.2">8</text>
<text x="235.9" y="262.7">4</text>
<text x="251.2" y="261">SDA</text>
<text x="259.5" y="262.7">5</text>
<text x="259.5" y="259.2">6</text>
<text x="239.4" y="264.5">VS</text>
<text x="251.8" y="264.5">SCL</text>
</g>
<g font-size="3.2">
<text x="320.6" y="47.6">4</text>
<text x="131.9" y="49.3">4</text>
<text x="135.4" y="51.1">GND</text>
<text x="324.1" y="49.3">GND</text>
<text x="131.9" y="116.3">4</text>
<text x="135.4" y="118.1">GND</text>
<text x="320.6" y="116.3">4</text>
<text x="324.1" y="118.1">GND</text>
<text x="235.9" y="259.2">3</text>
<text x="239.4" y="261">GND</text>
</g>
<g font-size="1.8" fill="#00f">
<text x="312.5" y="40.5">CUT</text>
<text x="125.6" y="45.8">CUT</text>
<text x="127.3" y="42.3">CUT</text>
<text x="312.5" y="44">CUT</text>
<text x="377.8" y="44">CUT</text>
<text x="377.8" y="47.6">CUT</text>
<text x="122" y="109.3">CUT</text>
<text x="122" y="112.8">CUT</text>
<text x="307.2" y="109.3">CUT</text>
<text x="307.2" y="112.8">CUT</text>
<text x="377.8" y="112.8">CUT</text>
<text x="377.8" y="116.3">CUT</text>
<text x="187.3" y="164">CUT</text>
<text x="328.4" y="167.5">CUT</text>
<text x="145" y="178.1">CUT</text>
<text x="254.3" y="199.2">CUT</text>
<text x="98.4" y="277" transform="rotate(-90 98.4 277)">CUT</text>
</g>
</svg>
